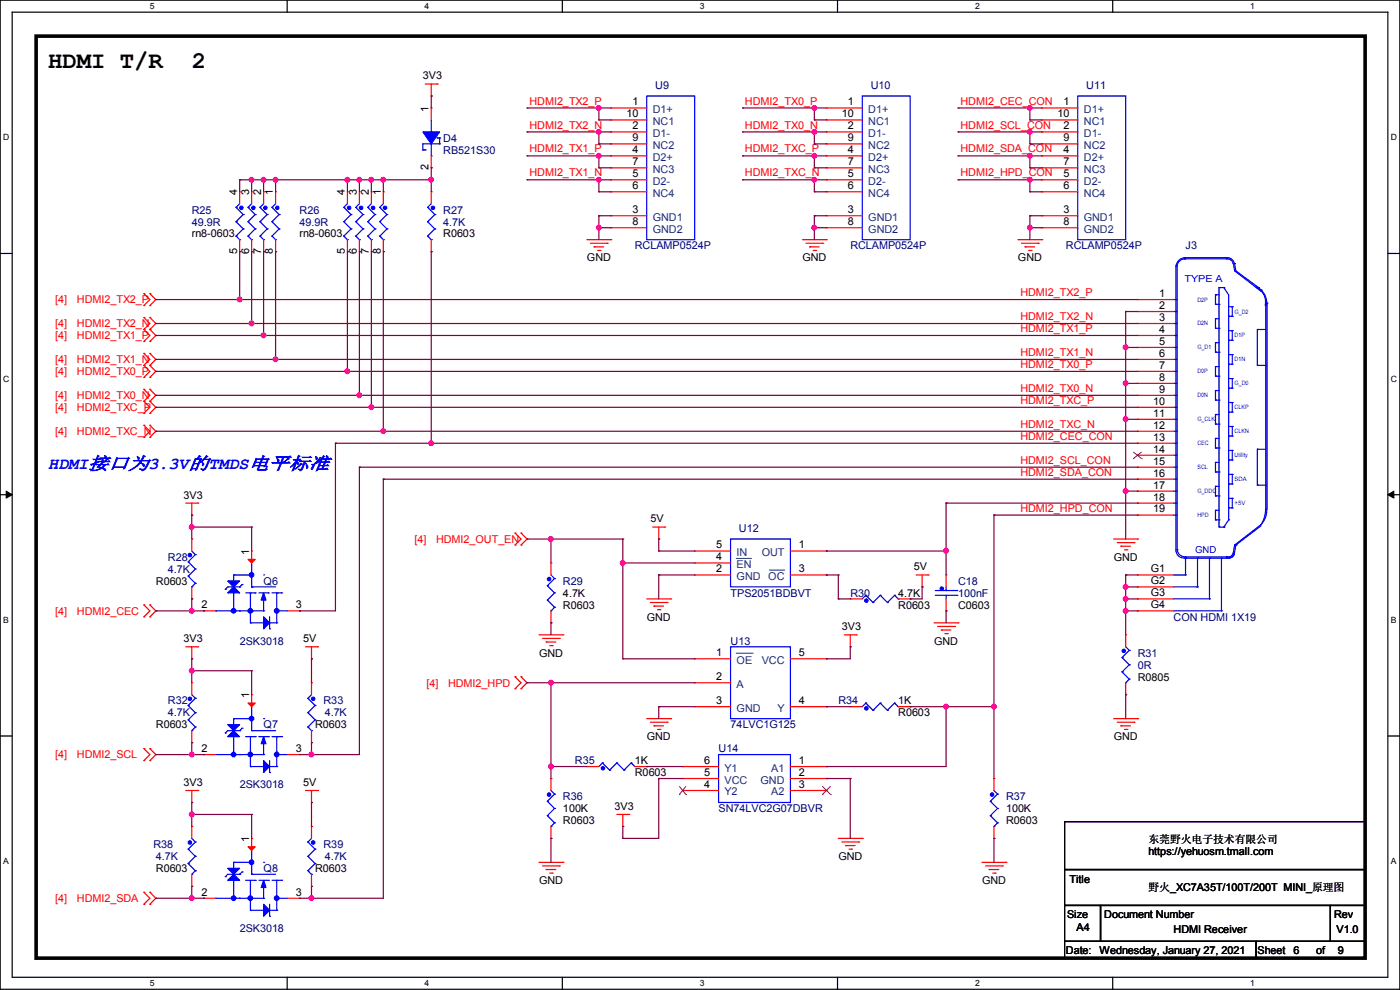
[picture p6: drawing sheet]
<svg xmlns="http://www.w3.org/2000/svg" width="297mm" height="210mm" viewBox="0 0 297 210" stroke-linecap="round" stroke-linejoin="round" font-family="sans-serif">
<path d="M0 0h297v209.8h-297zM2.6 2.6h291.8v204.7h-291.8z" fill="none" stroke="#000" stroke-width=".25"/>
<g fill="#fff">
<path d="M31.7 .3h1v2h-1z"/>
<path d="M31.7 207.6h1v1.9h-1z"/>
</g>
<path d="M60.9 0v2.6M60.9 207.3v2.5" fill="none" stroke="#000" stroke-width=".25"/>
<g fill="#fff">
<path d="M90.1 .3h1v2h-1z"/>
<path d="M90.1 207.6h1v1.9h-1z"/>
</g>
<path d="M119.3 0v2.6M119.3 207.3v2.5" fill="none" stroke="#000" stroke-width=".25"/>
<g fill="#fff">
<path d="M148.5 .3h.9v2h-.9z"/>
<path d="M148.5 207.6h.9v1.9h-.9z"/>
</g>
<path d="M177.7 0v2.6M177.7 207.3v2.5" fill="none" stroke="#000" stroke-width=".25"/>
<g fill="#fff">
<path d="M206.8 .3h1v2h-1z"/>
<path d="M206.8 207.6h1v1.9h-1z"/>
</g>
<path d="M236.1 0v2.6M236.1 207.3v2.5" fill="none" stroke="#000" stroke-width=".25"/>
<g fill="#fff">
<path d="M265.2 .3h1v2h-1z"/>
<path d="M265.2 207.6h1v1.9h-1z"/>
<path d="M.7 28.2h1.2v1.9h-1.2z"/>
<path d="M295.1 28.2h1.2v1.9h-1.2z"/>
<path d="M.7 79.3h1.2v2h-1.2z"/>
<path d="M295.1 79.3h1.2v2h-1.2z"/>
</g>
<path d="M0 53.8h2.6M294.4 53.8h2.6" fill="none" stroke="#000" stroke-width=".25"/>
<g fill="#fff">
<path d="M.7 130.5h1.2v2h-1.2z"/>
<path d="M295.1 130.5h1.1v2h-1.1z"/>
</g>
<path d="M0 104.9h2.6M294.4 104.9h2.6" fill="none" stroke="#000" stroke-width=".25"/>
<path d="M1.3 104.2l1.3 .7-1.3 .8zM294.4 104.9l1.3-.7v1.5z" fill="#000" stroke="#000" stroke-width=".21"/>
<g fill="#fff">
<path d="M.7 181.7h1.2v2h-1.2z"/>
<path d="M295.1 181.7h1.1v2h-1.1z"/>
</g>
<path d="M0 156.1h2.6M294.4 156.1h2.6M225.8 174.3h63.8v10.1h-63.8zM225.8 184.4h63.8v7.7h-63.8zM225.8 192.1h7.7v7.6h-7.7zM225.8 199.7h40.7v3.5h-40.7zM233.5 192.1h48.7v7.6h-48.7zM266.5 199.7h23.1v3.5h-23.1zM282.2 192.1h7.4v7.6h-7.4z" fill="none" stroke="#000" stroke-width=".25"/>
<path d="M7.7 7.7h281.9v195.5h-281.9z" fill="none" stroke="#000" stroke-width=".76"/>
<g fill="none" stroke="#f00" stroke-width=".25">
<path d="M90.2 17.8h2.6M91.5 17.8v2.6M92.8 17.8h.1M91.5 20.4h.1M91.5 22.9h.1M91.5 35.6h.1M91.5 22.9v2.5M91.5 33.1v2.5M129.6 22.9h.1M129.6 28h.1M129.6 33.1h.1M129.6 38.1h.1"/>
<path d="M129.6 35.6h.1M129.6 30.5h.1M129.6 25.4h.1M129.6 22.9h7.6M129.6 28h7.6M129.6 33.1h7.6M129.6 38.1h7.6M129.6 35.6h7.6M129.6 30.5h7.6M129.6 25.4h7.6M175.3 22.9h.1M175.3 28h.1"/>
<path d="M175.3 33.1h.1M175.3 38.1h.1M175.3 35.6h.1M175.3 30.5h.1M175.3 25.4h.1M175.3 22.9h7.6M175.3 28h7.6M175.3 33.1h7.6M175.3 38.1h7.6M175.3 35.6h7.6M175.3 30.5h7.6M175.3 25.4h7.6"/>
<path d="M221 22.9h.1M221 28h.1M221 33.1h.1M221 38.1h.1M221 35.6h.1M221 30.5h.1M221 25.4h.1M221 22.9h7.6M221 28h7.6M221 33.1h7.6M221 38.1h7.6M221 35.6h7.6"/>
<path d="M221 30.5h7.6M221 25.4h7.6M50.8 40.7h.1M50.8 53.4h.1M50.8 40.7v2.5M50.8 50.8v2.6M53.4 40.7h.1M53.4 53.4h.1M53.4 40.7v2.5M53.4 50.8v2.6M55.9 40.7h.1M55.9 53.4h.1"/>
<path d="M55.9 40.7v2.5M55.9 50.8v2.6M58.5 40.7h.1M58.5 53.4h.1M58.5 40.7v2.5M58.5 50.8v2.6M73.7 40.7h.1M73.7 53.4h.1M73.7 40.7v2.5M73.7 50.8v2.6M76.2 40.7h.1M76.2 53.4h.1"/>
<path d="M76.2 40.7v2.5M76.2 50.8v2.6M78.8 40.7h.1M78.8 53.4h.1M78.8 40.7v2.5M78.8 50.8v2.6M81.3 40.7h.1M81.3 53.4h.1M81.3 40.7v2.5M81.3 50.8v2.6M91.5 40.7h.1M91.5 53.4h.1"/>
<path d="M91.5 40.7v2.5M91.5 50.8v2.6M124.5 50.8h5.1M125.3 51.6h3.5M126 52.4h.1M126 52.4h2.1M126.8 53.1h.5M127.3 53.1h.1M128.8 51.6h.1M129.6 50.8h.1M129.6 45.8h.1M129.6 40.7h.1"/>
<path d="M129.6 48.3h.1M129.6 45.8h7.6M129.6 40.7h7.6M129.6 48.3h7.6M170.2 50.8h5.1M171 51.6h3.5M171.7 52.4h.1M171.7 52.4h2.1M172.5 53.1h.5M173 53.1h.1M174.5 51.6h.1M175.3 50.8h.1"/>
<path d="M175.3 45.8h.1M175.3 40.7h.1M175.3 48.3h.1M175.3 45.8h7.6M175.3 40.7h7.6M175.3 48.3h7.6M215.9 50.8h5.1M216.7 51.6h3.6M217.5 52.4h.1M217.5 52.4h2M218.2 53.1h.5M218.7 53.1h.1"/>
<path d="M220.3 51.6h.1M221 50.8h.1M221 45.8h.1M221 40.7h.1M221 48.3h.1M221 45.8h7.6M221 40.7h7.6M221 48.3h7.6M30.5 64.8h.1M30.5 62.3h.1M30.5 69.9h.1M30.5 67.4h.1"/>
<path d="M30.5 72.4h.1M30.5 77.5h.1M30.5 75h.1M30.5 62.3l1.3 1.2-1.3 1.3M30.5 67.4l1.3 1.2-1.3 1.3M30.5 69.9l1.3 1.3-1.3 1.2M30.5 75l1.3 1.2-1.3 1.3M30.5 77.5l1.3 1.3-1.3 1.3M31.8 62.3h.1M31.8 64.8h.1M31.8 67.4h.1M31.8 69.9h.1"/>
<path d="M31.8 72.4h.1M31.8 75h.1M31.8 77.5h.1M31.8 62.3l1.3 1.2-1.3 1.3M31.8 67.4l1.3 1.2-1.3 1.3M31.8 69.9l1.3 1.3-1.3 1.2M31.8 75l1.3 1.2-1.3 1.3M31.8 77.5l1.3 1.3-1.3 1.3M241.3 63.5h.1M241.3 66.1h.1M241.3 68.6h.1M241.3 71.2h.1"/>
<path d="M241.3 73.7h.1M241.3 76.2h.1M241.3 78.8h.1M241.3 63.5h7.7M241.3 66.1h7.7M241.3 68.6h7.7M241.3 71.2h7.7M241.3 73.7h7.7M241.3 76.2h7.7M241.3 78.8h7.7M30.5 80.1h.1M30.5 85.1h.1"/>
<path d="M30.5 82.6h.1M30.5 87.7h.1M30.5 92.8h.1M30.5 90.2h.1M30.5 82.6l1.3 1.3-1.3 1.2M30.5 85.1l1.3 1.3-1.3 1.3M30.5 90.2l1.3 1.3-1.3 1.3M31.8 80.1h.1M31.8 82.6h.1M31.8 85.1h.1M31.8 87.7h.1M31.8 90.2h.1"/>
<path d="M31.8 92.8h.1M31.8 82.6l1.3 1.3-1.3 1.2M31.8 85.1l1.3 1.3-1.3 1.3M31.8 90.2l1.3 1.3-1.3 1.3M241.3 81.3h.1M241.3 83.9h.1M241.3 86.4h.1M241.3 88.9h.1M241.3 91.5h.1M241.3 94h.1M241.3 96.6h.1M241.3 99.1h.1"/>
<path d="M241.3 81.3h7.7M241.3 83.9h7.7M241.3 86.4h7.7M241.3 88.9h7.7M241.3 91.5h7.7M241.3 94h7.7M241.3 96.6h7.7M241.3 99.1h7.7M39.4 106.7h2.6M40.7 109.3h.1M40.7 114.3h.1M40.7 106.7v2.6"/>
<path d="M40.7 114.3v2.6M42 106.7h.1M53.4 116.9h.1M53.4 116.9v2.5M109.3 115.6h.1M109.3 113.1h.1M109.3 113.1l1.2 1.2-1.2 1.3M110.5 113.1h.1M110.5 115.6h.1M110.5 113.1l1.3 1.2-1.3 1.3M116.9 119.4h.1M116.9 119.4v2.6"/>
<path d="M138.5 111.8h2.5M139.7 114.3h.1M139.7 111.8v2.5M141 111.8h.1M147.4 116.9h.1M147.4 119.4h.1M147.4 116.9h7.6M147.4 119.4h7.6M167.7 116.9h7.6M175.3 116.9h.1M236.3 114.3h5M237 115.1h3.6"/>
<path d="M237.8 115.9h.1M237.8 115.9h2M238.5 116.6h.6M239.1 116.6h.1M240.6 115.1h.1M241.3 114.3h.1M241.3 101.6h.1M241.3 104.2h.1M241.3 106.7h.1M241.3 109.3h.1M241.3 106.7h7.7M241.3 101.6h7.7"/>
<path d="M241.3 104.2h7.7M241.3 109.3h7.7M30.5 130.9h.1M30.5 128.3h.1M30.5 128.3l1.3 1.3-1.3 1.3M31.8 128.3h.1M31.8 130.9h.1M31.8 128.3l1.3 1.3-1.3 1.3M39.4 137.2h2.6M40.7 139.7h.1M40.7 127h.1M40.7 124.5v2.5"/>
<path d="M40.7 137.2v2.5M42 137.2h.1M43.2 129.6h.1M43.2 129.6h2.6M61 129.6h2.5M63.5 129.6h.1M64.8 137.2h2.6M66.1 139.7h.1M66.1 137.2v2.5M67.4 137.2h.1M114.3 134.7h5.1M115.1 135.4h3.6"/>
<path d="M115.9 136.2h.1M115.9 136.2h2M116.6 136.9h.5M116.9 132.1h.1M116.9 129.6v2.5M117.1 136.9h.1M118.7 135.4h.1M119.4 134.7h.1M137.2 127h5.1M138 127.8h3.5M138.7 128.6h.1M138.7 128.6h2.1"/>
<path d="M139.5 129.3h.5M140 129.3h.1M141.5 127.8h.1M142.3 127h.1M147.4 139.7h.1M147.4 122h.1M147.4 122h7.6M147.4 139.7h7.6M167.7 122h7.6M167.7 139.7h7.6M175.3 139.7h.1M175.3 122h.1"/>
<path d="M179.1 134.7h2.6M180.4 137.2h.1M180.4 127h.1M180.4 134.7v2.5M180.4 127h2.5M181.7 134.7h.1M190.5 127h2.6M193.1 127h.1M194.4 122h2.5M195.6 124.5h.1M195.6 122v2.5M196.9 122h.1"/>
<path d="M198.2 132.1h5M198.9 132.9h3.6M199.7 133.6h.1M199.7 133.6h2M200.4 134.4h.6M200.7 122h.1M200.7 129.6h.1M200.7 122v2.5M200.7 127v2.6M201 134.4h.1M202.5 132.9h.1M203.2 132.1h.1"/>
<path d="M238.8 134.7h.1M238.8 134.7v2.5M241.3 122h.1M241.3 124.5h.1M241.3 127h.1M241.3 129.6h.1M241.3 122h7.7M241.3 127h7.7M241.3 124.5h7.7M241.3 129.6h7.7M30.5 158.8h.1M30.5 158.8l1.3 1.3-1.3 1.2"/>
<path d="M31.8 158.8h.1M31.8 158.8l1.3 1.3-1.3 1.2M40.7 144.8h.1M40.7 157.5h.1M40.7 144.8v2.6M40.7 155v2.5M53.4 147.4h.1M53.4 147.4v2.5M66.1 144.8h.1M66.1 157.5h.1M66.1 144.8v2.6M66.1 155v2.5"/>
<path d="M109.3 146.1h.1M109.3 143.6h.1M109.3 143.6l1.2 1.2-1.2 1.3M110.5 143.6h.1M110.5 146.1h.1M110.5 143.6l1.3 1.2-1.3 1.3M137.2 152.4h5.1M138 153.2h3.5M138.7 154h.1M138.7 154h2.1M139.5 154.7h.5M140 154.7h.1"/>
<path d="M141.5 153.2h.1M142.3 152.4h.1M147.4 144.8h.1M147.4 149.9h.1M147.4 149.9h7.6M147.4 144.8h7.6M167.7 149.9h7.6M175.3 149.9h.1M180.4 149.9h.1M180.4 149.9h2.5M190.5 149.9h2.6M193.1 149.9h.1"/>
<path d="M236.3 152.4h5M237 153.2h3.6M237.8 154h.1M237.8 154h2M238.5 154.7h.6M238.8 147.4h.1M238.8 144.8v2.6M239.1 154.7h.1M240.6 153.2h.1M241.3 152.4h.1M30.5 161.3h.1M31.8 161.3h.1"/>
<path d="M39.4 167.7h2.6M40.7 170.2h.1M40.7 175.3h.1M40.7 167.7v2.5M40.7 175.3v2.5M42 167.7h.1M43.2 160.1h.1M43.2 160.1h2.6M53.4 177.8h.1M53.4 177.8v2.6M61 160.1h2.5M63.5 160.1h.1"/>
<path d="M64.8 167.7h2.6M66.1 170.2h.1M66.1 175.3h.1M66.1 167.7v2.5M66.1 175.3v2.5M67.4 167.7h.1M116.9 165.1h.1M116.9 177.8h.1M116.9 165.1v2.6M116.9 175.3v2.5M124.5 162.6h.1M124.5 162.6h2.5"/>
<path d="M130.9 172.8h2.5M132.1 175.3h.1M132.1 172.8v2.5M133.4 172.8h.1M134.7 162.6h2.5M137.2 162.6h.1M144.8 167.7h.1M144.8 165.1h.1M144.8 162.6h.1M144.8 167.7h7.6M144.8 162.6h7.6M144.8 165.1h7.6"/>
<path d="M167.7 167.7h7.6M167.7 162.6h7.6M167.7 165.1h7.6M175.3 162.6h.1M175.3 165.1h.1M175.3 167.7h.1M177.8 177.8h5.1M178.6 178.6h3.6M179.4 179.4h.1M179.4 179.4h2M182.2 178.6h.1M182.9 177.8h.1"/>
<path d="M210.9 165.1h.1M210.9 177.8h.1M210.9 165.1v2.6M210.9 175.3v2.5M30.5 191.8h.1M30.5 189.3h.1M30.5 189.3l1.3 1.2-1.3 1.3M31.8 189.3h.1M31.8 191.8h.1M31.8 189.3l1.3 1.2-1.3 1.3M40.7 188h.1M40.7 185.5v2.5"/>
<path d="M43.2 190.5h.1M43.2 190.5h2.6M61 190.5h2.5M63.5 190.5h.1M66.1 188h.1M66.1 185.5v2.5M114.3 182.9h5.1M115.1 183.7h3.6M115.9 184.4h.1M115.9 184.4h2M116.6 185.2h.5M117.1 185.2h.1"/>
<path d="M118.7 183.7h.1M119.4 182.9h.1M180.1 180.1h.5M180.6 180.1h.1M208.3 182.9h5.1M209.1 183.7h3.5M209.8 184.4h.1M209.8 184.4h2.1M210.6 185.2h.5M211.1 185.2h.1M212.6 183.7h.1M213.4 182.9h.1"/>
</g>
<g fill="none" stroke="#00f" stroke-width=".25">
<path d="M89.7 31.8h.1M89.7 31.8h.5M90.2 31.8h.1M91.5 28h.1M91.5 33.1h.1M91.5 25.4v2.6M91.5 30.5v2.6M92.8 29.3h.1M92.8 29.3h.5M93.3 30.5h.1M93.3 29.3h.1M93.3 30.5h-3.6v1.3"/>
<path d="M93.3 29.3v1.2M137.2 20.4h10.2v30.4h-10.2zM182.9 20.4h10.2v30.4h-10.2zM228.6 20.4h10.2v30.4h-10.2zM50.1 47h.1M50.1 50.1h.1M50.1 44h.1M50.1 47l1.5 1.6M50.1 50.1l.7 .7M50.1 44l1.5 1.5M50.8 50.8h.1M50.8 43.2l-.7 .8"/>
<path d="M51.6 48.6h.1M51.6 45.5h.1M51.6 45.5l-1.5 1.5M51.6 48.6l-1.5 1.5M52.6 47h.1M52.6 50.1h.1M52.6 44h.1M52.6 47l1.5 1.6M52.6 50.1l.8 .7M52.6 44l1.5 1.5M53.4 50.8h.1M53.4 43.2l-.8 .8"/>
<path d="M54.1 48.6h.1M54.1 45.5h.1M54.1 45.5l-1.5 1.5M54.1 48.6l-1.5 1.5M55.2 47h.1M55.2 50.1h.1M55.2 44h.1M55.2 47l1.5 1.6M55.2 50.1l.7 .7M55.2 44l1.5 1.5M55.9 50.8h.1M55.9 43.2l-.7 .8"/>
<path d="M56.7 48.6h.1M56.7 45.5h.1M56.7 45.5l-1.5 1.5M56.7 48.6l-1.5 1.5M57.7 47h.1M57.7 44h.1M57.7 50.1h.1M57.7 47l1.5 1.6M57.7 44l1.5 1.5M57.7 50.1l.8 .7M58.5 50.8h.1M58.5 43.2l-.8 .8"/>
<path d="M59.2 48.6h.1M59.2 45.5h.1M59.2 45.5l-1.5 1.5M59.2 48.6l-1.5 1.5M72.9 47h.1M72.9 50.1h.1M72.9 44h.1M72.9 47l1.6 1.6M72.9 50.1l.8 .7M72.9 44l1.6 1.5M73.7 50.8h.1M73.7 43.2l-.8 .8"/>
<path d="M74.5 48.6h.1M74.5 45.5h.1M74.5 45.5l-1.6 1.5M74.5 48.6l-1.6 1.5M75.5 47h.1M75.5 50.1h.1M75.5 44h.1M75.5 47l1.5 1.6M75.5 50.1l.7 .7M75.5 44l1.5 1.5M76.2 50.8h.1M76.2 43.2l-.7 .8"/>
<path d="M77 48.6h.1M77 45.5h.1M77 45.5l-1.5 1.5M77 48.6l-1.5 1.5M78 47h.1M78 50.1h.1M78 44h.1M78 47l1.5 1.6M78 50.1l.8 .7M78 44l1.5 1.5M78.8 50.8h.1M78.8 43.2l-.8 .8"/>
<path d="M79.5 48.6h.1M79.5 45.5h.1M79.5 45.5l-1.5 1.5M79.5 48.6l-1.5 1.5M80.6 47h.1M80.6 44h.1M80.6 50.1h.1M80.6 47l1.5 1.6M80.6 44l1.5 1.5M80.6 50.1l.7 .7M81.3 50.8h.1M81.3 43.2l-.7 .8"/>
<path d="M82.1 48.6h.1M82.1 45.5h.1M82.1 45.5l-1.5 1.5M82.1 48.6l-1.5 1.5M90.7 44h.1M90.7 47h.1M90.7 50.1h.1M90.7 44l1.5 1.5M90.7 47l1.5 1.6M90.7 50.1l.8 .7M91.5 50.8h.1M91.5 43.2l-.8 .8"/>
<path d="M92.2 45.5h.1M92.2 48.6h.1M92.2 45.5l-1.5 1.5M92.2 48.6l-1.5 1.5M249.5 56.4h.1M249.5 56.4v60.2a1.63 1.63 0 0 0 1.7 1.8M251.2 54.9h.1M251.2 54.7h.1M251.2 54.9h9.2M251.2 54.7h9.2M251.3 54.7a2.01 2.01 0 0 0-1.8 1.7M251.5 54.9h-.1a1.63 1.63 0 0 0-1.7 1.5v60.2"/>
<path d="M260.1 54.7h.3a1.51 1.51 0 0 1 1.5 1.2M260.1 54.9h.3a1.25 1.25 0 0 1 1.2 1M261.7 55.9h.1M261.7 55.9l.2 1.5 5.6 4.4M261.9 55.9h.1M261.9 55.9l.3 1.5 4.8 3.6M249 63.5h.5M249 76.2h.5M249 78.8h.5M249 68.6h.5M249 66.1h.5M249 73.7h.5"/>
<path d="M249 71.2h.5M249.5 63.5h.1M249.5 76.2h.1M249.5 78.8h.1M249.5 68.6h.1M249.5 66.1h.1M249.5 73.7h.1M249.5 71.2h.1M257.9 79.8h.1M257.9 69.6h.1M257.9 74.7h.1M257.9 64.6h.1"/>
<path d="M257.9 77.8h.1M257.9 62.5h.1M257.9 72.7h.1M257.9 67.6h.1M257.9 62.5v2.1M257.9 67.6v2M257.9 72.7v2M257.9 77.8v2M257.9 79.8h.7M257.9 74.7h.7M257.9 77.8h.7M257.9 62.5h.7"/>
<path d="M257.9 64.6h.7M257.9 72.7h.7M257.9 69.6h.7M257.9 67.6h.7M258.6 79.8h.1M258.6 74.7h.1M258.6 64.6h.1M258.6 69.6h.1M258.6 61h.1M258.6 61v50.8M258.6 61h1M259.6 61h.1"/>
<path d="M259.6 61l1 1.5v47.8M260.6 77.3h.1M260.6 67.1h.1M260.6 72.2h.1M260.6 75.2h.8M260.6 77.3h.8M260.6 65.1h.8M260.6 67.1h.8M260.6 70.1h.8M260.6 72.2h.8M261.4 77.3h.1M261.4 72.2h.1"/>
<path d="M261.4 67.1h.1M261.4 75.2h.1M261.4 65.1h.1M261.4 70.1h.1M261.4 65.1v2M261.4 70.1v2.1M261.4 75.2v2.1M266.5 60.8a3.8 3.8 0 0 1 2.2 4M266.5 61a3.3 3.3 0 0 1 1.9 3.8M266.7 77.5h.1M266.7 69.9h.1M266.7 69.9v7.6"/>
<path d="M266.7 77.5h1.8M266.7 69.9h1.8M267 61h.1M267 61l.5 .5M267.5 61.8h.1M267.5 61.5h.1M268.5 77.5h.1M268.5 64.3v43.7M268.8 64.3h.1M268.8 64.3v43.7M249 96.6h.5M249 94h.5"/>
<path d="M249 83.9h.5M249 88.9h.5M249 86.4h.5M249 81.3h.5M249 91.5h.5M249 99.1h.5M249.5 96.6h.1M249.5 94h.1M249.5 83.9h.1M249.5 88.9h.1M249.5 86.4h.1M249.5 81.3h.1"/>
<path d="M249.5 91.5h.1M249.5 99.1h.1M257.9 90h.1M257.9 95h.1M257.9 84.9h.1M257.9 93h.1M257.9 87.9h.1M257.9 98.1h.1M257.9 82.8h.1M257.9 82.8v2.1M257.9 87.9v2.1M257.9 93v2"/>
<path d="M257.9 98.1v2M257.9 93h.7M257.9 90h.7M257.9 87.9h.7M257.9 98.1h.7M257.9 95h.7M257.9 82.8h.7M257.9 84.9h.7M258.6 90h.1M258.6 95h.1M258.6 84.9h.1M260.6 97.6h.1"/>
<path d="M260.6 87.4h.1M260.6 92.5h.1M260.6 82.3h.1M260.6 95.5h.8M260.6 97.6h.8M260.6 90.5h.8M260.6 87.4h.8M260.6 92.5h.8M260.6 85.4h.8M260.6 80.3h.8M260.6 82.3h.8M261.4 92.5h.1"/>
<path d="M261.4 97.6h.1M261.4 87.4h.1M261.4 82.3h.1M261.4 95.5h.1M261.4 90.5h.1M261.4 85.4h.1M261.4 80.3h.1M261.4 80.3v2M261.4 85.4v2M261.4 90.5v2M261.4 95.5v2.1M266.7 95.3h.1"/>
<path d="M266.7 95.3v7.6M266.7 95.3h1.8M39.9 119.2h.1M39.9 119.2l1.5 1.5M40.7 116.9l.7 .7M41.4 117.6h.1M41.4 117.6l-1.5 1.6M53.4 119.4v5.1M155 114.3h12.7v10.2h-12.7zM249 101.6h.5M249 104.2h.5M249 106.7h.5"/>
<path d="M249 109.3h.5M249.5 101.6h.1M249.5 104.2h.1M249.5 106.7h.1M249.5 109.3h.1M249.7 116.6h.1M249.7 116.6a1.62 1.62 0 0 0 1.8 1.5M251.2 118.4h.1M251.2 118.4h9.4M251.5 118.2h.1M251.5 118.4h.1M251.5 118.2h8.9"/>
<path d="M251.5 118.4v3.6M254 118.4h.1M254 118.4v6.1M256.6 118.4h.1M256.6 118.4v8.6M257.9 105.2h.1M257.9 100.1h.1M257.9 103.2h.1M257.9 108.2h.1M257.9 110.3h.1M257.9 103.2v2M257.9 108.2v2.1"/>
<path d="M257.9 105.2h.7M257.9 103.2h.7M257.9 100.1h.7M257.9 110.3h.7M257.9 108.2h.7M258.6 105.2h.1M258.6 100.1h.1M258.6 110.3h.1M258.6 111.8h.1M258.6 111.8h1M259.1 118.4h.1M259.1 118.4v11.2"/>
<path d="M259.6 111.8h.1M260.6 102.7h.1M260.6 107.7h.1M260.6 110.3h.1M260.6 102.7h.8M260.6 100.6h.8M260.6 107.7h.8M260.6 105.7h.8M260.6 110.3l-1 1.5M261.4 102.7h.1M261.4 100.6h.1M261.4 107.7h.1"/>
<path d="M261.4 105.7h.1M261.4 100.6v2.1M261.4 105.7v2M261.6 117.1a.99 .99 0 0 1-1.4 .9M261.9 115.6h.1M261.9 115.6l-.2 1.5M262.2 115.6h.1M262.2 115.6l-.3 1.5a1.23 1.23 0 0 1-1.7 1.2M266.7 102.9h.1M266.7 102.9h1.8M267.5 111.5l-5.3 4.1M268.5 108a5.7 5.7 0 0 1-1 3.3l-5.6 4.3"/>
<path d="M268.5 102.9h.1M268.5 108h.1M268.7 108a4.5 4.5 0 0 1-1.3 3.4M39.9 122.2h.1M39.9 122.2l1.5 1.5M40.7 124.5h.1M41.4 120.7h.1M41.4 123.7h.1M41.4 120.7l-1.5 1.5M41.4 123.7l-.7 .8M45.8 129.6h.1M45.8 129.6h10.1"/>
<path d="M47.8 125h.1M49.6 129.6h.1M49.6 122h.1M49.6 122v7.6M49.6 122h3.8M50.8 129.6h.1M50.8 124.5h.1M50.8 124.5h-2.5l-.5 .5M51.4 124h.1M51.4 124l-.6 .5M52.1 125.8h2M53.1 132.1h.1"/>
<path d="M53.1 125.8v6.3M53.1 132.1h2.8M53.4 124.5h.1M53.4 122h.1M53.4 124.5h5.1M54.1 125.8h.1M54.9 125.8h2M55.9 122h.1M55.9 132.1h.1M55.9 129.6h.1M55.9 127v2.6M56.9 125.8h.1"/>
<path d="M57.2 133.4h.1M57.2 130.9v2.5M57.2 132.1h1.5M57.7 125.8h2M58.7 132.1h.1M58.7 125.8h.1M58.7 129.6h.1M58.7 125.8v6.3M58.7 129.6h2.3M59.7 125.8h.1M116.1 124.2h.1M116.1 127.3h.1"/>
<path d="M116.1 124.2l1.5 1.6M116.1 127.3l1.5 1.5M116.9 129.6h.1M116.9 122l.7 .7M117.6 122.7h.1M117.6 125.8h.1M117.6 128.8h.1M117.6 122.7l-1.5 1.5M117.6 125.8l-1.5 1.5M117.6 128.8l-.7 .8M155 137.2h12.7v15.2h-12.7zM183.7 126.3h.1"/>
<path d="M183.7 126.3l-.8 .7M183.7 126.3l1.5 1.5M185.2 127.8h.1M186.7 126.3h.1M186.7 126.3l-1.5 1.5M186.7 126.3l1.6 1.5M188.3 127.8h.1M189.8 126.3h.1M189.8 126.3l-1.5 1.5M189.8 126.3l.7 .7M190.5 127h.1M198.4 126.3h4.6"/>
<path d="M198.4 125.3h4.6M200.7 126.3h.1M200.7 125.3h.1M200.7 124.5v.8M200.7 126.3v.7M203 126.3h.1M203 125.3h.1M238 139.5h.1M238 139.5l1.6 1.5M238.8 137.2l.8 .8M239.6 138h.1M239.6 138l-1.6 1.5"/>
<path d="M249 129.6h10.1M249 127h7.6M249 124.5h5M249 122h2.5M251.5 122h.1M254 124.5h.1M256.6 127h.1M259.1 129.6h.1M39.9 149.6h.1M39.9 152.7h.1M39.9 149.6l1.5 1.6M39.9 152.7l1.5 1.5"/>
<path d="M40.7 155h.1M40.7 147.4l.7 .7M41.4 148.1h.1M41.4 151.2h.1M41.4 154.2h.1M41.4 148.1l-1.5 1.5M41.4 151.2l-1.5 1.5M41.4 154.2l-.7 .8M47.8 155.5h.1M49.6 152.4h.1M49.6 152.4v7.7M49.6 152.4h3.8"/>
<path d="M50.8 155h.1M50.8 155h-2.5l-.5 .5M51.4 154.5h.1M51.4 154.5l-.6 .5M52.1 156.3h2M53.1 156.3v6.3M53.4 155h.1M53.4 152.4h.1M53.4 155h5.1M53.4 149.9v5.1M54.1 156.3h.1M54.9 156.3h2"/>
<path d="M55.9 152.4h.1M55.9 157.5v2.6M56.9 156.3h.1M57.7 156.3h2M58.7 156.3h.1M58.7 156.3v6.3M59.7 156.3h.1M65.3 148.1h.1M65.3 151.2h.1M65.3 154.2h.1M65.3 148.1l1.5 1.5M65.3 151.2l1.5 1.5"/>
<path d="M65.3 154.2l.8 .8M66.1 155h.1M66.1 147.4l-.8 .7M66.8 149.6h.1M66.8 152.7h.1M66.8 149.6l-1.5 1.6M66.8 152.7l-1.5 1.5M183.7 149.1h.1M183.7 149.1l-.8 .8M183.7 149.1l1.5 1.6M185.2 150.7h.1M186.7 149.1h.1"/>
<path d="M186.7 149.1l-1.5 1.6M186.7 149.1l1.6 1.6M188.3 150.7h.1M189.8 149.1h.1M189.8 149.1l-1.5 1.6M189.8 149.1l.7 .8M190.5 149.9h.1M238 142.5h.1M238 142.5l1.6 1.6M238.8 144.8h.1M239.6 141h.1M239.6 144.1h.1"/>
<path d="M239.6 141l-1.6 1.5M239.6 144.1l-.8 .7M40.7 177.8l.7 .8M41.4 178.6h.1M41.4 178.6l-1.5 1.5M45.8 160.1h.1M45.8 160.1h10.1M49.6 160.1h.1M50.8 160.1h.1M53.1 162.6h.1M53.1 162.6h2.8M55.9 162.6h.1"/>
<path d="M55.9 160.1h.1M57.2 163.9h.1M57.2 161.3v2.6M57.2 162.6h1.5M58.7 162.6h.1M58.7 160.1h.1M58.7 160.1h2.3M65.3 178.6h.1M65.3 178.6l1.5 1.5M66.1 177.8l-.8 .8M116.1 170h.1M116.1 173h.1"/>
<path d="M116.1 170l1.5 1.5M116.1 173l1.5 1.5M116.9 175.3h.1M116.9 167.7l.7 .7M117.6 168.4h.1M117.6 171.5h.1M117.6 174.5h.1M117.6 168.4l-1.5 1.6M117.6 171.5l-1.5 1.5M117.6 174.5l-.7 .8M127.8 161.8h.1M127.8 161.8l-.8 .8"/>
<path d="M127.8 161.8l1.5 1.6M129.3 163.4h.1M130.9 161.8h.1M130.9 161.8l-1.6 1.6M130.9 161.8l1.5 1.6M132.4 163.4h.1M133.9 161.8h.1M133.9 161.8l-1.5 1.6M133.9 161.8l.8 .8M134.7 162.6h.1M152.4 160.1h15.3v10.1h-15.3zM210.1 170h.1"/>
<path d="M210.1 173h.1M210.1 170l1.5 1.5M210.1 173l1.5 1.5M210.9 175.3h.1M210.9 167.7l.7 .7M211.6 168.4h.1M211.6 171.5h.1M211.6 174.5h.1M211.6 168.4l-1.5 1.6M211.6 171.5l-1.5 1.5M211.6 174.5l-.7 .8M39.9 180.1h.1"/>
<path d="M39.9 183.2h.1M39.9 180.1l1.5 1.6M39.9 183.2l1.5 1.5M40.7 185.5h.1M41.4 181.7h.1M41.4 184.7h.1M41.4 181.7l-1.5 1.5M41.4 184.7l-.7 .8M45.8 190.5h.1M45.8 190.5h10.1M47.8 186h.1M49.6 190.5h.1"/>
<path d="M49.6 182.9h.1M49.6 182.9v7.6M49.6 182.9h3.8M50.8 190.5h.1M50.8 185.5h.1M50.8 185.5h-2.5l-.5 .5M51.4 185h.1M51.4 185l-.6 .5M52.1 186.7h2M53.1 193.1h.1M53.1 186.7v6.4M53.1 193.1h2.8"/>
<path d="M53.4 185.5h.1M53.4 182.9h.1M53.4 180.4v5.1M53.4 185.5h5.1M54.1 186.7h.1M54.9 186.7h2M55.9 182.9h.1M55.9 193.1h.1M55.9 190.5h.1M55.9 188v2.5M56.9 186.7h.1M57.2 194.4h.1"/>
<path d="M57.2 191.8v2.6M57.2 193.1h1.5M57.7 186.7h2M58.7 193.1h.1M58.7 186.7h.1M58.7 190.5h.1M58.7 186.7v6.4M58.7 190.5h2.3M59.7 186.7h.1M65.3 181.7h.1M65.3 184.7h.1M65.3 181.7l1.5 1.5"/>
<path d="M65.3 184.7l.8 .8M66.1 185.5h.1M66.8 180.1h.1M66.8 183.2h.1M66.8 180.1l-1.5 1.6M66.8 183.2l-1.5 1.5"/>
</g>
<path d="M240.4 97.3h.1M240.4 95.9l1.8 1.4M242.2 97.3h.1M242.2 95.9l-1.8 1.4M144.1 168.5h.1M144.1 166.8l1.4 1.7M145.5 168.5h.1M145.5 166.8l-1.4 1.7M174.4 168.5h.1M174.4 166.8l1.8 1.7M176.2 168.5h.1M176.2 166.8l-1.8 1.7" fill="none" stroke="#804000" stroke-width=".21"/>
<g fill="#00f" stroke="#00f" stroke-width=".25">
<path d="M55.9 161.3l1.3 1.3-1.3 1.3z"/>
<path d="M55.9 156.3l.5 1.5h-1z"/>
<path d="M49.6 155l1.2 1.3h-2.5z"/>
<path d="M48.3 153.7h2.5l-1.2 1.3z"/>
<path d="M55.9 191.8l1.3 1.3-1.3 1.3z"/>
<path d="M55.9 186.7l.5 1.6h-1z"/>
<path d="M49.6 185.5l1.2 1.2h-2.5z"/>
<path d="M48.3 184.2h2.5l-1.2 1.3z"/>
<path d="M55.9 130.9l1.3 1.2-1.3 1.3z"/>
<path d="M55.9 125.8l.5 1.5h-1z"/>
<path d="M49.6 124.5l1.2 1.3h-2.5z"/>
<path d="M48.3 123.2h2.5l-1.2 1.3z"/>
<path d="M89.7 28h3.6l-1.8 2.5z" fill-rule="evenodd"/>
<circle cx="40.3" cy="178.7" r=".36"/>
<circle cx="66.4" cy="148.2" r=".36"/>
<circle cx="183.8" cy="150.3" r=".36"/>
<circle cx="58.8" cy="44.1" r=".36"/>
<circle cx="56.3" cy="44.1" r=".36"/>
<circle cx="53.7" cy="44.1" r=".36"/>
<circle cx="51.2" cy="44.1" r=".36"/>
<circle cx="183.8" cy="127.4" r=".36"/>
<circle cx="40.3" cy="148.2" r=".36"/>
<circle cx="58.7" cy="160" r=".49"/>
<circle cx="53.1" cy="160" r=".49"/>
<circle cx="53.4" cy="152.4" r=".49"/>
<circle cx="49.6" cy="160" r=".49"/>
<circle cx="127.9" cy="163" r=".36"/>
<circle cx="58.7" cy="190.5" r=".49"/>
<circle cx="53.1" cy="190.5" r=".49"/>
<circle cx="53.4" cy="182.9" r=".49"/>
<circle cx="49.6" cy="190.5" r=".49"/>
<circle cx="91.8" cy="44.1" r=".36"/>
<circle cx="116.5" cy="122.8" r=".36"/>
<circle cx="199.8" cy="124.9" r=".36"/>
<circle cx="40.3" cy="117.8" r=".36"/>
<circle cx="81.7" cy="44.1" r=".36"/>
<circle cx="79.1" cy="44.1" r=".36"/>
<circle cx="76.6" cy="44.1" r=".36"/>
<circle cx="74.1" cy="44.1" r=".36"/>
<circle cx="116.5" cy="168.6" r=".36"/>
<circle cx="210.5" cy="168.6" r=".36"/>
<circle cx="58.7" cy="129.6" r=".49"/>
<circle cx="53.1" cy="129.6" r=".49"/>
<circle cx="53.4" cy="121.9" r=".49"/>
<circle cx="49.6" cy="129.6" r=".49"/>
<circle cx="66.4" cy="178.7" r=".36"/>
<circle cx="238.4" cy="138.1" r=".36"/>
</g>
<g fill="#f00" stroke="#f00" stroke-width=".25">
<path d="M52.6 149.1h1.5l-.7 .8z"/>
<path d="M52.6 179.6h1.5l-.7 .8z"/>
<path d="M52.6 118.7h1.5l-.7 .7z"/>
</g>
<path d="M156.1 118.5h3.2M159.3 118.5h.1M156.1 138.6h3.5M159.6 138.6h.1M163.2 120.9h3.1M166.3 120.9h.1" fill="none" stroke="#004080" stroke-width=".21"/>
<g fill="none" stroke="#800040" stroke-width=".25">
<path d="M50.8 38.1h.1M50.8 38.1h40.7M50.8 38.1v2.6M53.4 38.1h.1M53.4 38.1v2.6M55.9 38.1h.1M55.9 38.1v2.6M58.5 38.1h.1M58.5 38.1v2.6M73.7 38.1h.1M73.7 38.1v2.6M76.2 38.1h.1"/>
<path d="M76.2 38.1v2.6M78.8 38.1h.1M78.8 38.1v2.6M81.3 38.1h.1M81.3 38.1v2.6M91.5 20.4h.1M91.5 38.1h.1M91.5 35.6h.1M91.5 20.4v2.5M91.5 35.6v5.1M111.8 22.9h.1M111.8 28h.1"/>
<path d="M111.8 33.1h.1M111.8 38.1h.1M111.8 22.9h17.8M111.8 28h17.8M111.8 33.1h17.8M111.8 38.1h17.8M127 25.4h.1M127 22.9h.1M127 30.5h.1M127 28h.1M127 35.6h.1M127 33.1h.1"/>
<path d="M127 38.1h.1M127 25.4h2.6M127 30.5h2.6M127 35.6h2.6M127 22.9v2.5M127 28v2.5M127 33.1v2.5M127 38.1v2.6M157.5 22.9h.1M157.5 28h.1M157.5 33.1h.1M157.5 38.1h.1"/>
<path d="M157.5 22.9h17.8M157.5 28h17.8M157.5 33.1h17.8M157.5 38.1h17.8M172.8 25.4h.1M172.8 22.9h.1M172.8 30.5h.1M172.8 28h.1M172.8 35.6h.1M172.8 33.1h.1M172.8 38.1h.1M172.8 25.4h2.5"/>
<path d="M172.8 30.5h2.5M172.8 35.6h2.5M172.8 22.9v2.5M172.8 28v2.5M172.8 33.1v2.5M172.8 38.1v2.6M203.2 22.9h.1M203.2 28h.1M203.2 33.1h.1M203.2 38.1h.1M203.2 22.9h17.8M203.2 28h17.8"/>
<path d="M203.2 33.1h17.8M203.2 38.1h17.8M218.5 25.4h.1M218.5 22.9h.1M218.5 30.5h.1M218.5 28h.1M218.5 35.6h.1M218.5 33.1h.1M218.5 38.1h.1M218.5 22.9v2.5M218.5 28v2.5M218.5 33.1v2.5"/>
<path d="M218.5 38.1v2.6M218.5 25.4h2.5M218.5 30.5h2.5M218.5 35.6h2.5M50.8 53.4h.1M50.8 53.4v10.1M53.4 53.4h.1M53.4 53.4v15.2M55.9 53.4h.1M55.9 53.4v17.8M58.5 53.4h.1M58.5 53.4v22.8"/>
<path d="M73.7 53.4h.1M73.7 53.4v25.4M76.2 53.4h.1M76.2 53.4v30.5M78.8 53.4h.1M78.8 53.4v33M81.3 53.4h.1M81.3 53.4v38.1M91.5 53.4h.1M91.5 53.4v40.6M127 45.8h.1M127 48.3h.1"/>
<path d="M127 40.7h.1M127 45.8h2.6M127 48.3h2.6M127 40.7h2.6M127 45.8v5M172.8 45.8h.1M172.8 48.3h.1M172.8 40.7h.1M172.8 45.8h2.5M172.8 48.3h2.5M172.8 40.7h2.5M172.8 45.8v5"/>
<path d="M218.5 45.8h.1M218.5 48.3h.1M218.5 40.7h.1M218.5 45.8v5M218.5 45.8h2.5M218.5 48.3h2.5M218.5 40.7h2.5M33.1 63.5h.1M33.1 71.2h.1M33.1 78.8h.1M33.1 68.6h.1M33.1 76.2h.1"/>
<path d="M33.1 63.5h208.2M33.1 68.6h208.2M33.1 71.2h208.2M33.1 76.2h208.2M33.1 78.8h208.2M50.8 63.5h.1M53.4 68.6h.1M55.9 71.2h.1M58.5 76.2h.1M73.7 78.8h.1M238.8 66.1h.1M238.8 73.7h.1"/>
<path d="M238.8 66.1v48.2M238.8 66.1h2.5M238.8 73.7h2.5M33.1 86.4h.1M33.1 83.9h.1M33.1 91.5h.1M33.1 83.9h208.2M33.1 86.4h208.2M33.1 91.5h208.2M71.2 94h.1M71.2 94h170.1M71.2 94v35.6h-7.7"/>
<path d="M76.2 99.1h.1M76.2 83.9h.1M76.2 99.1v61h-12.7M76.2 99.1h165.1M78.8 86.4h.1M81.3 91.5h.1M91.5 94h.1M238.8 88.9h.1M238.8 81.3h.1M238.8 88.9h2.5M238.8 81.3h2.5M40.7 109.3h.1"/>
<path d="M40.7 111.8h.1M40.7 109.3v5M40.7 111.8h12.7M53.4 111.8h.1M53.4 111.8v5.1M81.3 101.6h.1M81.3 101.6v88.9h-17.8M81.3 101.6h160M111.8 114.3h.1M111.8 114.3h20.3M116.9 114.3h.1M116.9 114.3v5.1"/>
<path d="M132.1 119.4h.1M132.1 114.3h.1M132.1 114.3v25.4M132.1 119.4h15.3M139.7 114.3h.1M139.7 116.9h.1M139.7 114.3v2.6M139.7 116.9h7.7M175.3 116.9h.1M175.3 116.9h25.4M200.7 106.7h.1M200.7 116.9h.1"/>
<path d="M200.7 106.7v15.3M200.7 106.7h40.6M210.9 109.3h.1M210.9 109.3v55.8M210.9 109.3h30.4M238.8 104.2h.1M238.8 104.2h2.5M33.1 129.6h.1M33.1 129.6h10.1M40.7 127h.1M40.7 139.7h.1M40.7 127v2.6"/>
<path d="M40.7 139.7v5.1M43.2 129.6h.1M63.5 129.6h.1M66.1 139.7h.1M66.1 139.7v5.1M116.9 132.1h.1M116.9 132.1v2.6M132.1 139.7h.1M132.1 139.7h15.3M139.7 122h.1M139.7 122v5M139.7 122h7.7"/>
<path d="M175.3 139.7h.1M175.3 122h.1M175.3 122h2.5M177.8 127h.1M177.8 122h.1M177.8 127h2.6M177.8 122v5M180.4 137.2h.1M180.4 137.2v2.5h-5.1M193.1 127h.1M195.6 124.5h.1M195.6 124.5v2.5h-2.5"/>
<path d="M200.7 129.6h.1M200.7 129.6v2.5M238.8 129.6h.1M238.8 127h.1M238.8 124.5h.1M238.8 122h.1M238.8 122v12.7M238.8 127h2.5M238.8 122h2.5M238.8 129.6h2.5M238.8 124.5h2.5M40.7 142.3h.1"/>
<path d="M40.7 157.5h.1M40.7 157.5v2.6M40.7 142.3h12.7M53.4 142.3h.1M53.4 142.3v5.1M66.1 157.5h.1M66.1 157.5v2.6M111.8 144.8h.1M111.8 144.8h35.6M116.9 144.8h.1M116.9 144.8v20.3M139.7 149.9h.1"/>
<path d="M139.7 149.9h7.7M139.7 149.9v2.5M175.3 149.9h.1M175.3 149.9h5.1M193.1 149.9h.1M193.1 149.9h17.8M200.7 149.9h.1M200.7 149.9v12.7h-25.4M210.9 149.9h.1M238.8 147.4h.1M238.8 147.4v5M33.1 160.1h.1"/>
<path d="M33.1 160.1h10.1M40.7 172.8h.1M40.7 170.2h.1M40.7 170.2v5.1M40.7 172.8h12.7M43.2 160.1h.1M53.4 172.8h.1M53.4 172.8v5M66.1 160.1h.1M66.1 170.2h.1M66.1 170.2v5.1M116.9 162.6h.1"/>
<path d="M116.9 177.8h.1M116.9 162.6h7.6M116.9 177.8v5.1M132.1 177.8h.1M132.1 175.3h.1M132.1 175.3v2.5M137.2 162.6h.1M137.2 162.6h7.6M139.7 165.1h.1M139.7 165.1v12.7h-7.6M139.7 165.1h5.1M175.3 162.6h.1"/>
<path d="M175.3 165.1h.1M175.3 165.1h5.1M180.4 165.1h.1M180.4 165.1v12.7M210.9 177.8h.1M210.9 177.8v5.1M33.1 190.5h.1M33.1 190.5h10.1M40.7 188h.1M40.7 188v2.5M43.2 190.5h.1M66.1 190.5h.1"/>
<path d="M66.1 188h.1M66.1 188v2.5"/>
</g>
<g fill="#f0f" stroke="#f0f" stroke-width=".25">
<circle cx="238.8" cy="129.6" r=".49"/>
<circle cx="91.5" cy="94" r=".49"/>
<circle cx="218.5" cy="48.3" r=".49"/>
<circle cx="218.5" cy="22.9" r=".49"/>
<circle cx="218.5" cy="28" r=".49"/>
<circle cx="218.5" cy="33" r=".49"/>
<circle cx="218.5" cy="38.1" r=".49"/>
<circle cx="116.9" cy="162.6" r=".49"/>
<circle cx="116.9" cy="144.8" r=".49"/>
<circle cx="200.7" cy="149.9" r=".49"/>
<circle cx="200.7" cy="116.9" r=".49"/>
<circle cx="40.7" cy="129.6" r=".49"/>
<circle cx="40.7" cy="111.8" r=".49"/>
<circle cx="132.1" cy="119.4" r=".49"/>
<circle cx="55.9" cy="38.1" r=".49"/>
<circle cx="53.4" cy="38.1" r=".49"/>
<circle cx="58.4" cy="38.1" r=".49"/>
<circle cx="50.8" cy="63.5" r=".49"/>
<circle cx="53.4" cy="68.6" r=".49"/>
<circle cx="55.9" cy="71.1" r=".49"/>
<circle cx="58.4" cy="76.2" r=".49"/>
<circle cx="78.8" cy="38.1" r=".49"/>
<circle cx="76.2" cy="38.1" r=".49"/>
<circle cx="73.7" cy="38.1" r=".49"/>
<circle cx="73.7" cy="78.8" r=".49"/>
<circle cx="76.2" cy="83.8" r=".49"/>
<circle cx="78.8" cy="86.4" r=".49"/>
<circle cx="81.3" cy="91.5" r=".49"/>
<circle cx="172.7" cy="48.3" r=".49"/>
<circle cx="172.7" cy="22.9" r=".49"/>
<circle cx="172.7" cy="28" r=".49"/>
<circle cx="172.7" cy="33" r=".49"/>
<circle cx="172.7" cy="38.1" r=".49"/>
<circle cx="116.9" cy="114.3" r=".49"/>
<circle cx="127" cy="48.3" r=".49"/>
<circle cx="66.1" cy="190.5" r=".49"/>
<circle cx="40.7" cy="190.5" r=".49"/>
<circle cx="40.7" cy="142.3" r=".49"/>
<circle cx="40.7" cy="172.7" r=".49"/>
<circle cx="238.8" cy="127" r=".49"/>
<circle cx="238.8" cy="88.9" r=".49"/>
<circle cx="238.8" cy="124.5" r=".49"/>
<circle cx="127" cy="22.9" r=".49"/>
<circle cx="238.8" cy="81.3" r=".49"/>
<circle cx="238.8" cy="73.7" r=".49"/>
<circle cx="238.8" cy="104.2" r=".49"/>
<circle cx="127" cy="28" r=".49"/>
<circle cx="127" cy="33" r=".49"/>
<circle cx="210.8" cy="149.9" r=".49"/>
<circle cx="127" cy="38.1" r=".49"/>
<circle cx="40.7" cy="160" r=".49"/>
<circle cx="66.1" cy="160" r=".49"/>
<circle cx="81.3" cy="38.1" r=".49"/>
<circle cx="91.5" cy="38.1" r=".49"/>
</g>
<g font-size="5.1">
<text x="10.2" y="14.5">HDMI T/R</text>
<text x="40.7" y="14.5">2</text>
</g>
<text font-size="3.6" fill="#00f" x="10.2" y="99.5">HDMI接口为3.3V的TMDS电平标准</text>
<g font-size="2.3">
<text x="89.7" y="16.8">3V3</text>
<text x="90.9" y="23.7" transform="rotate(-90 90.9 23.7)">1</text>
<text x="134.2" y="22.4">1</text>
<text x="179.9" y="22.4">1</text>
<text x="225.6" y="22.4">1</text>
<text x="132.9" y="24.9">10</text>
<text x="134.2" y="27.4">2</text>
<text x="134.2" y="30">9</text>
<text x="178.6" y="24.9">10</text>
<text x="179.9" y="27.4">2</text>
<text x="179.9" y="30">9</text>
<text x="224.3" y="24.9">10</text>
<text x="225.6" y="27.4">2</text>
<text x="225.6" y="30">9</text>
<text x="134.2" y="32.5">4</text>
<text x="134.2" y="35.1">7</text>
<text x="179.9" y="32.5">4</text>
<text x="179.9" y="35.1">7</text>
<text x="225.6" y="32.5">4</text>
<text x="225.6" y="35.1">7</text>
<text x="50.3" y="41.4" transform="rotate(-90 50.3 41.4)">4</text>
<text x="52.8" y="41.4" transform="rotate(-90 52.8 41.4)">3</text>
<text x="55.4" y="41.4" transform="rotate(-90 55.4 41.4)">2</text>
<text x="57.9" y="41.4" transform="rotate(-90 57.9 41.4)">1</text>
<text x="73.2" y="41.4" transform="rotate(-90 73.2 41.4)">4</text>
<text x="75.7" y="41.4" transform="rotate(-90 75.7 41.4)">3</text>
<text x="78.2" y="41.4" transform="rotate(-90 78.2 41.4)">2</text>
<text x="80.8" y="41.4" transform="rotate(-90 80.8 41.4)">1</text>
<text x="90.9" y="36.1" transform="rotate(-90 90.9 36.1)">2</text>
<text x="134.2" y="37.6">5</text>
<text x="134.2" y="40.1">6</text>
<text x="179.9" y="37.6">5</text>
<text x="179.9" y="40.1">6</text>
<text x="225.6" y="37.6">5</text>
<text x="225.6" y="40.1">6</text>
<text x="134.2" y="45.2">3</text>
<text x="134.2" y="47.8">8</text>
<text x="179.9" y="45.2">3</text>
<text x="179.9" y="47.8">8</text>
<text x="225.6" y="45.2">3</text>
<text x="225.6" y="47.8">8</text>
<text x="40.7" y="50.4">rn8-0603</text>
<text x="50.3" y="53.9" transform="rotate(-90 50.3 53.9)">5</text>
<text x="52.8" y="53.9" transform="rotate(-90 52.8 53.9)">6</text>
<text x="55.4" y="53.9" transform="rotate(-90 55.4 53.9)">7</text>
<text x="57.9" y="53.9" transform="rotate(-90 57.9 53.9)">8</text>
<text x="63.5" y="50.4">rn8-0603</text>
<text x="73.2" y="53.9" transform="rotate(-90 73.2 53.9)">5</text>
<text x="75.7" y="53.9" transform="rotate(-90 75.7 53.9)">6</text>
<text x="78.2" y="53.9" transform="rotate(-90 78.2 53.9)">7</text>
<text x="80.8" y="53.9" transform="rotate(-90 80.8 53.9)">8</text>
<text x="94" y="50.4">R0603</text>
<text x="124.5" y="55.5">GND</text>
<text x="170.2" y="55.5">GND</text>
<text x="216" y="55.5">GND</text>
<text x="245.9" y="63">1</text>
<text x="245.9" y="65.5">2</text>
<text x="245.9" y="68.1">3</text>
<text x="245.9" y="70.6">4</text>
<text x="245.9" y="73.2">5</text>
<text x="245.9" y="75.7">6</text>
<text x="245.9" y="78.2">7</text>
<text x="245.9" y="80.8">8</text>
<text x="245.9" y="83.3">9</text>
<text x="244.7" y="85.9">10</text>
<text x="244.7" y="88.4">11</text>
<text x="244.7" y="90.9">12</text>
<text x="244.7" y="93.5">13</text>
<text x="244.7" y="96">14</text>
<text x="244.7" y="98.6">15</text>
<text x="244.7" y="101.1">16</text>
<text x="38.9" y="105.7">3V3</text>
<text x="244.7" y="103.6">17</text>
<text x="244.7" y="106.2">18</text>
<text x="138" y="110.8">5V</text>
<text x="244.7" y="108.7">19</text>
<text x="52.8" y="117.6" transform="rotate(-90 52.8 117.6)">1</text>
<text x="151.9" y="116.3">5</text>
<text x="151.9" y="118.9">4</text>
<text x="169.5" y="116.3">1</text>
<text x="236.3" y="119">GND</text>
<text x="33.1" y="124">R0603</text>
<text x="151.9" y="121.4">2</text>
<text x="169.5" y="121.4">3</text>
<text x="193.9" y="121">5V</text>
<text x="244.2" y="121.4">G1</text>
<text x="244.2" y="124">G2</text>
<text x="42.7" y="129">2</text>
<text x="62.8" y="129">3</text>
<text x="119.4" y="126.6">4.7K</text>
<text x="119.4" y="129.1">R0603</text>
<text x="137.2" y="131.7">GND</text>
<text x="190.6" y="126.6">4.7K</text>
<text x="190.6" y="129.1">R0603</text>
<text x="203.3" y="129.1">C0603</text>
<text x="244.2" y="126.5">G3</text>
<text x="244.2" y="129">G4</text>
<text x="38.9" y="136.2">3V3</text>
<text x="64.3" y="136.2">5V</text>
<text x="178.6" y="133.7">3V3</text>
<text x="198.2" y="136.7">GND</text>
<text x="114.4" y="139.3">GND</text>
<text x="151.9" y="139.2">1</text>
<text x="169.5" y="139.2">5</text>
<text x="52.8" y="148.1" transform="rotate(-90 52.8 148.1)">1</text>
<text x="151.9" y="144.3">2</text>
<text x="151.9" y="149.4">3</text>
<text x="169.5" y="149.4">4</text>
<text x="190.6" y="149.4">1K</text>
<text x="241.4" y="144.4">R0805</text>
<text x="33.1" y="154.5">R0603</text>
<text x="66.8" y="154.5">R0603</text>
<text x="190.6" y="152">R0603</text>
<text x="42.7" y="159.5">2</text>
<text x="62.8" y="159.5">3</text>
<text x="137.2" y="157.1">GND</text>
<text x="236.3" y="157.1">GND</text>
<text x="38.9" y="166.7">3V3</text>
<text x="64.3" y="166.7">5V</text>
<text x="134.7" y="162.1">1K</text>
<text x="134.7" y="164.7">R0603</text>
<text x="149.4" y="167.1">4</text>
<text x="149.4" y="164.6">5</text>
<text x="149.4" y="162.1">6</text>
<text x="169.5" y="162.1">1</text>
<text x="169.5" y="164.6">2</text>
<text x="169.5" y="167.1">3</text>
<text x="119.4" y="172.3">100K</text>
<text x="130.4" y="171.8">3V3</text>
<text x="213.4" y="172.3">100K</text>
<text x="52.8" y="178.6" transform="rotate(-90 52.8 178.6)">1</text>
<text x="119.4" y="174.8">R0603</text>
<text x="213.4" y="174.8">R0603</text>
<text x="243.6" y="178.9">东莞野火电子技术有限公司</text>
<text x="33.1" y="185">R0603</text>
<text x="66.8" y="185">R0603</text>
<text x="177.9" y="182.5">GND</text>
<text x="243.6" y="181.4">https://yehuosm.tmall.com</text>
<text x="42.7" y="190">2</text>
<text x="62.8" y="190">3</text>
<text x="114.4" y="187.5">GND</text>
<text x="208.3" y="187.5">GND</text>
<text x="226.9" y="187.3">Title</text>
<text x="243.6" y="189.1">野火_XC7A35T/100T/200T MINI_原理图</text>
<text x="226.4" y="194.6">Size</text>
<text x="228.4" y="197.4">A4</text>
<text x="234.2" y="194.6">Document Number</text>
<text x="249" y="198">HDMI Receiver</text>
<text x="283" y="194.6">Rev</text>
<text x="283.5" y="198">V1.0</text>
<text x="226.1" y="202.3">Date:</text>
<text x="233.2" y="202.3">Wednesday, January 27, 2021</text>
<text x="266.8" y="202.3">Sheet</text>
<text x="274.4" y="202.3">6</text>
<text x="279.2" y="202.3">of</text>
<text x="283.8" y="202.3">9</text>
</g>
<g font-size="2.3" fill="#f00">
<text x="112.3" y="22.2">HDMI2_TX2_P</text>
<text x="158" y="22.2">HDMI2_TX0_P</text>
<text x="203.8" y="22.2">HDMI2_CEC_CON</text>
<text x="112.3" y="27.3">HDMI2_TX2_N</text>
<text x="158" y="27.3">HDMI2_TX0_N</text>
<text x="203.8" y="27.3">HDMI2_SCL_CON</text>
<text x="112.3" y="32.3">HDMI2_TX1_P</text>
<text x="158" y="32.3">HDMI2_TXC_P</text>
<text x="203.8" y="32.3">HDMI2_SDA_CON</text>
<text x="112.3" y="37.4">HDMI2_TX1_N</text>
<text x="158" y="37.4">HDMI2_TXC_N</text>
<text x="203.8" y="37.4">HDMI2_HPD_CON</text>
<text x="11.7" y="64.3">[4]</text>
<text x="16.3" y="64.3">HDMI2_TX2_P</text>
<text x="216.5" y="62.8">HDMI2_TX2_P</text>
<text x="11.7" y="69.4">[4]</text>
<text x="11.7" y="72">[4]</text>
<text x="16.3" y="69.4">HDMI2_TX2_N</text>
<text x="16.3" y="72">HDMI2_TX1_P</text>
<text x="216.5" y="67.9">HDMI2_TX2_N</text>
<text x="216.5" y="70.4">HDMI2_TX1_P</text>
<text x="11.7" y="77">[4]</text>
<text x="16.3" y="77">HDMI2_TX1_N</text>
<text x="216.5" y="75.5">HDMI2_TX1_N</text>
<text x="11.7" y="79.6">[4]</text>
<text x="16.3" y="79.6">HDMI2_TX0_P</text>
<text x="216.5" y="78.1">HDMI2_TX0_P</text>
<text x="216.5" y="83.1">HDMI2_TX0_N</text>
<text x="11.7" y="84.7">[4]</text>
<text x="11.7" y="87.2">[4]</text>
<text x="16.3" y="84.7">HDMI2_TX0_N</text>
<text x="16.3" y="87.2">HDMI2_TXC_P</text>
<text x="216.5" y="85.7">HDMI2_TXC_P</text>
<text x="11.7" y="92.3">[4]</text>
<text x="16.3" y="92.3">HDMI2_TXC_N</text>
<text x="216.5" y="93.3">HDMI2_CEC_CON</text>
<text x="216.5" y="90.8">HDMI2_TXC_N</text>
<text x="216.5" y="100.9">HDMI2_SDA_CON</text>
<text x="216.5" y="98.4">HDMI2_SCL_CON</text>
<text x="216.5" y="108.5">HDMI2_HPD_CON</text>
<text x="87.9" y="115.1">[4]</text>
<text x="92.5" y="115.1">HDMI2_OUT_EN</text>
<text x="11.7" y="130.4">[4]</text>
<text x="16.3" y="130.4">HDMI2_CEC</text>
<text x="90.5" y="145.6">[4]</text>
<text x="95" y="145.6">HDMI2_HPD</text>
<text x="11.7" y="160.9">[4]</text>
<text x="16.3" y="160.9">HDMI2_SCL</text>
<text x="11.7" y="191.3">[4]</text>
<text x="16.3" y="191.3">HDMI2_SDA</text>
</g>
<g font-size="2.3" fill="#004080">
<text x="138.5" y="24">D1+</text>
<text x="184.2" y="24">D1+</text>
<text x="229.9" y="24">D1+</text>
<text x="138.5" y="29">D1-</text>
<text x="138.5" y="26.5">NC1</text>
<text x="184.2" y="29">D1-</text>
<text x="184.2" y="26.5">NC1</text>
<text x="229.9" y="29">D1-</text>
<text x="229.9" y="26.5">NC1</text>
<text x="138.5" y="34.1">D2+</text>
<text x="138.5" y="31.6">NC2</text>
<text x="184.2" y="34.1">D2+</text>
<text x="184.2" y="31.6">NC2</text>
<text x="229.9" y="34.1">D2+</text>
<text x="229.9" y="31.6">NC2</text>
<text x="138.5" y="39.2">D2-</text>
<text x="138.5" y="41.7">NC4</text>
<text x="138.5" y="36.7">NC3</text>
<text x="184.2" y="39.2">D2-</text>
<text x="184.2" y="41.7">NC4</text>
<text x="184.2" y="36.7">NC3</text>
<text x="229.9" y="39.2">D2-</text>
<text x="229.9" y="41.7">NC4</text>
<text x="229.9" y="36.7">NC3</text>
<text x="138.5" y="46.8">GND1</text>
<text x="184.2" y="46.8">GND1</text>
<text x="229.9" y="46.8">GND1</text>
<text x="138.5" y="49.4">GND2</text>
<text x="184.2" y="49.4">GND2</text>
<text x="229.9" y="49.4">GND2</text>
<text x="156.3" y="117.9">IN</text>
<text x="161.6" y="117.9">OUT</text>
<text x="156.3" y="123">GND</text>
<text x="156.3" y="120.5">EN</text>
<text x="163" y="123">OC</text>
<text x="156.3" y="140.8">OE</text>
<text x="161.6" y="140.8">VCC</text>
<text x="156.3" y="145.9">A</text>
<text x="156.3" y="151">GND</text>
<text x="164.9" y="151">Y</text>
<text x="153.7" y="166.2">VCC</text>
<text x="153.7" y="163.7">Y1</text>
<text x="161.3" y="166.2">GND</text>
<text x="163.6" y="163.7">A1</text>
<text x="153.7" y="168.7">Y2</text>
<text x="163.6" y="168.7">A2</text>
</g>
<g font-size="2.3" fill="#000080">
<text x="139" y="18.9">U9</text>
<text x="184.7" y="18.9">U10</text>
<text x="230.4" y="18.9">U11</text>
<text x="94" y="30.1">D4</text>
<text x="94" y="32.6">RB521S30</text>
<text x="40.7" y="45.3">R25</text>
<text x="40.7" y="47.8">49.9R</text>
<text x="63.5" y="45.3">R26</text>
<text x="63.5" y="47.8">49.9R</text>
<text x="94" y="45.3">R27</text>
<text x="94" y="47.8">4.7K</text>
<text x="134.7" y="52.9">RCLAMP0524P</text>
<text x="180.4" y="52.9">RCLAMP0524P</text>
<text x="226.1" y="52.9">RCLAMP0524P</text>
<text x="251.5" y="52.9">J3</text>
<text x="156.8" y="112.9">U12</text>
<text x="35.6" y="119">R28</text>
<text x="35.6" y="121.5">4.7K</text>
<text x="55.9" y="124">Q6</text>
<text x="119.4" y="124">R29</text>
<text x="203.3" y="124">C18</text>
<text x="155" y="126.6">TPS2051BDBVT</text>
<text x="180.4" y="126.6">R30</text>
<text x="203.3" y="126.6">100nF</text>
<text x="249" y="131.7">CON HDMI 1X19</text>
<text x="50.8" y="136.7">2SK3018</text>
<text x="155" y="136.7">U13</text>
<text x="241.4" y="139.3">R31</text>
<text x="241.4" y="141.8">0R</text>
<text x="35.6" y="149.4">R32</text>
<text x="68.6" y="149.4">R33</text>
<text x="177.9" y="149.4">R34</text>
<text x="35.6" y="152">4.7K</text>
<text x="55.9" y="154.5">Q7</text>
<text x="68.9" y="152">4.7K</text>
<text x="155" y="154.5">74LVC1G125</text>
<text x="152.5" y="159.6">U14</text>
<text x="50.8" y="167.2">2SK3018</text>
<text x="122" y="162.1">R35</text>
<text x="119.4" y="169.8">R36</text>
<text x="152.5" y="172.3">SN74LVC2G07DBVR</text>
<text x="213.4" y="169.8">R37</text>
<text x="32.6" y="179.9">R38</text>
<text x="68.6" y="179.9">R39</text>
<text x="33.1" y="182.5">4.7K</text>
<text x="55.9" y="185">Q8</text>
<text x="68.9" y="182.5">4.7K</text>
<text x="50.8" y="197.7">2SK3018</text>
</g>
<g font-size="2" fill="#00f">
<text x="251.3" y="59.9">TYPE A</text>
<text x="253.5" y="117.3">GND</text>
</g>
<g font-size="1.8">
<text x="31.8" y="1.9">5</text>
<text x="90.1" y="1.9">4</text>
<text x="148.5" y="1.9">3</text>
<text x="206.8" y="1.9">2</text>
<text x="265.2" y="1.9">1</text>
<text x=".7" y="29.8">D</text>
<text x="295.1" y="29.8">D</text>
<text x=".7" y="80.9">C</text>
<text x="295.1" y="80.9">C</text>
<text x=".7" y="132.1">B</text>
<text x="295.1" y="132.1">B</text>
<text x=".7" y="183.3">A</text>
<text x="295.1" y="183.3">A</text>
<text x="31.8" y="209.2">5</text>
<text x="90.1" y="209.2">4</text>
<text x="148.5" y="209.2">3</text>
<text x="206.8" y="209.2">2</text>
<text x="265.2" y="209.2">1</text>
</g>
<g font-size="1.3" fill="#00f">
<text x="254" y="64">D2P</text>
<text x="254" y="69">D2N</text>
<text x="261.9" y="66.5">G_D2</text>
<text x="261.9" y="71.6">D1P</text>
<text x="254" y="74.1">G_D1</text>
<text x="261.9" y="76.7">D1N</text>
<text x="254" y="79.2">D0P</text>
<text x="261.9" y="81.7">G_D0</text>
<text x="254" y="89.4">G_CLK</text>
<text x="254" y="84.3">D0N</text>
<text x="261.9" y="86.8">CLKP</text>
<text x="254" y="94.4">CEC</text>
<text x="261.9" y="91.9">CLKN</text>
<text x="254" y="99.5">SCL</text>
<text x="261.9" y="97">Utility</text>
<text x="254" y="104.6">G_DDC</text>
<text x="261.9" y="102.1">SDA</text>
<text x="261.9" y="107.1">+5V</text>
<text x="254" y="109.7">HPD</text>
</g>
</svg>
